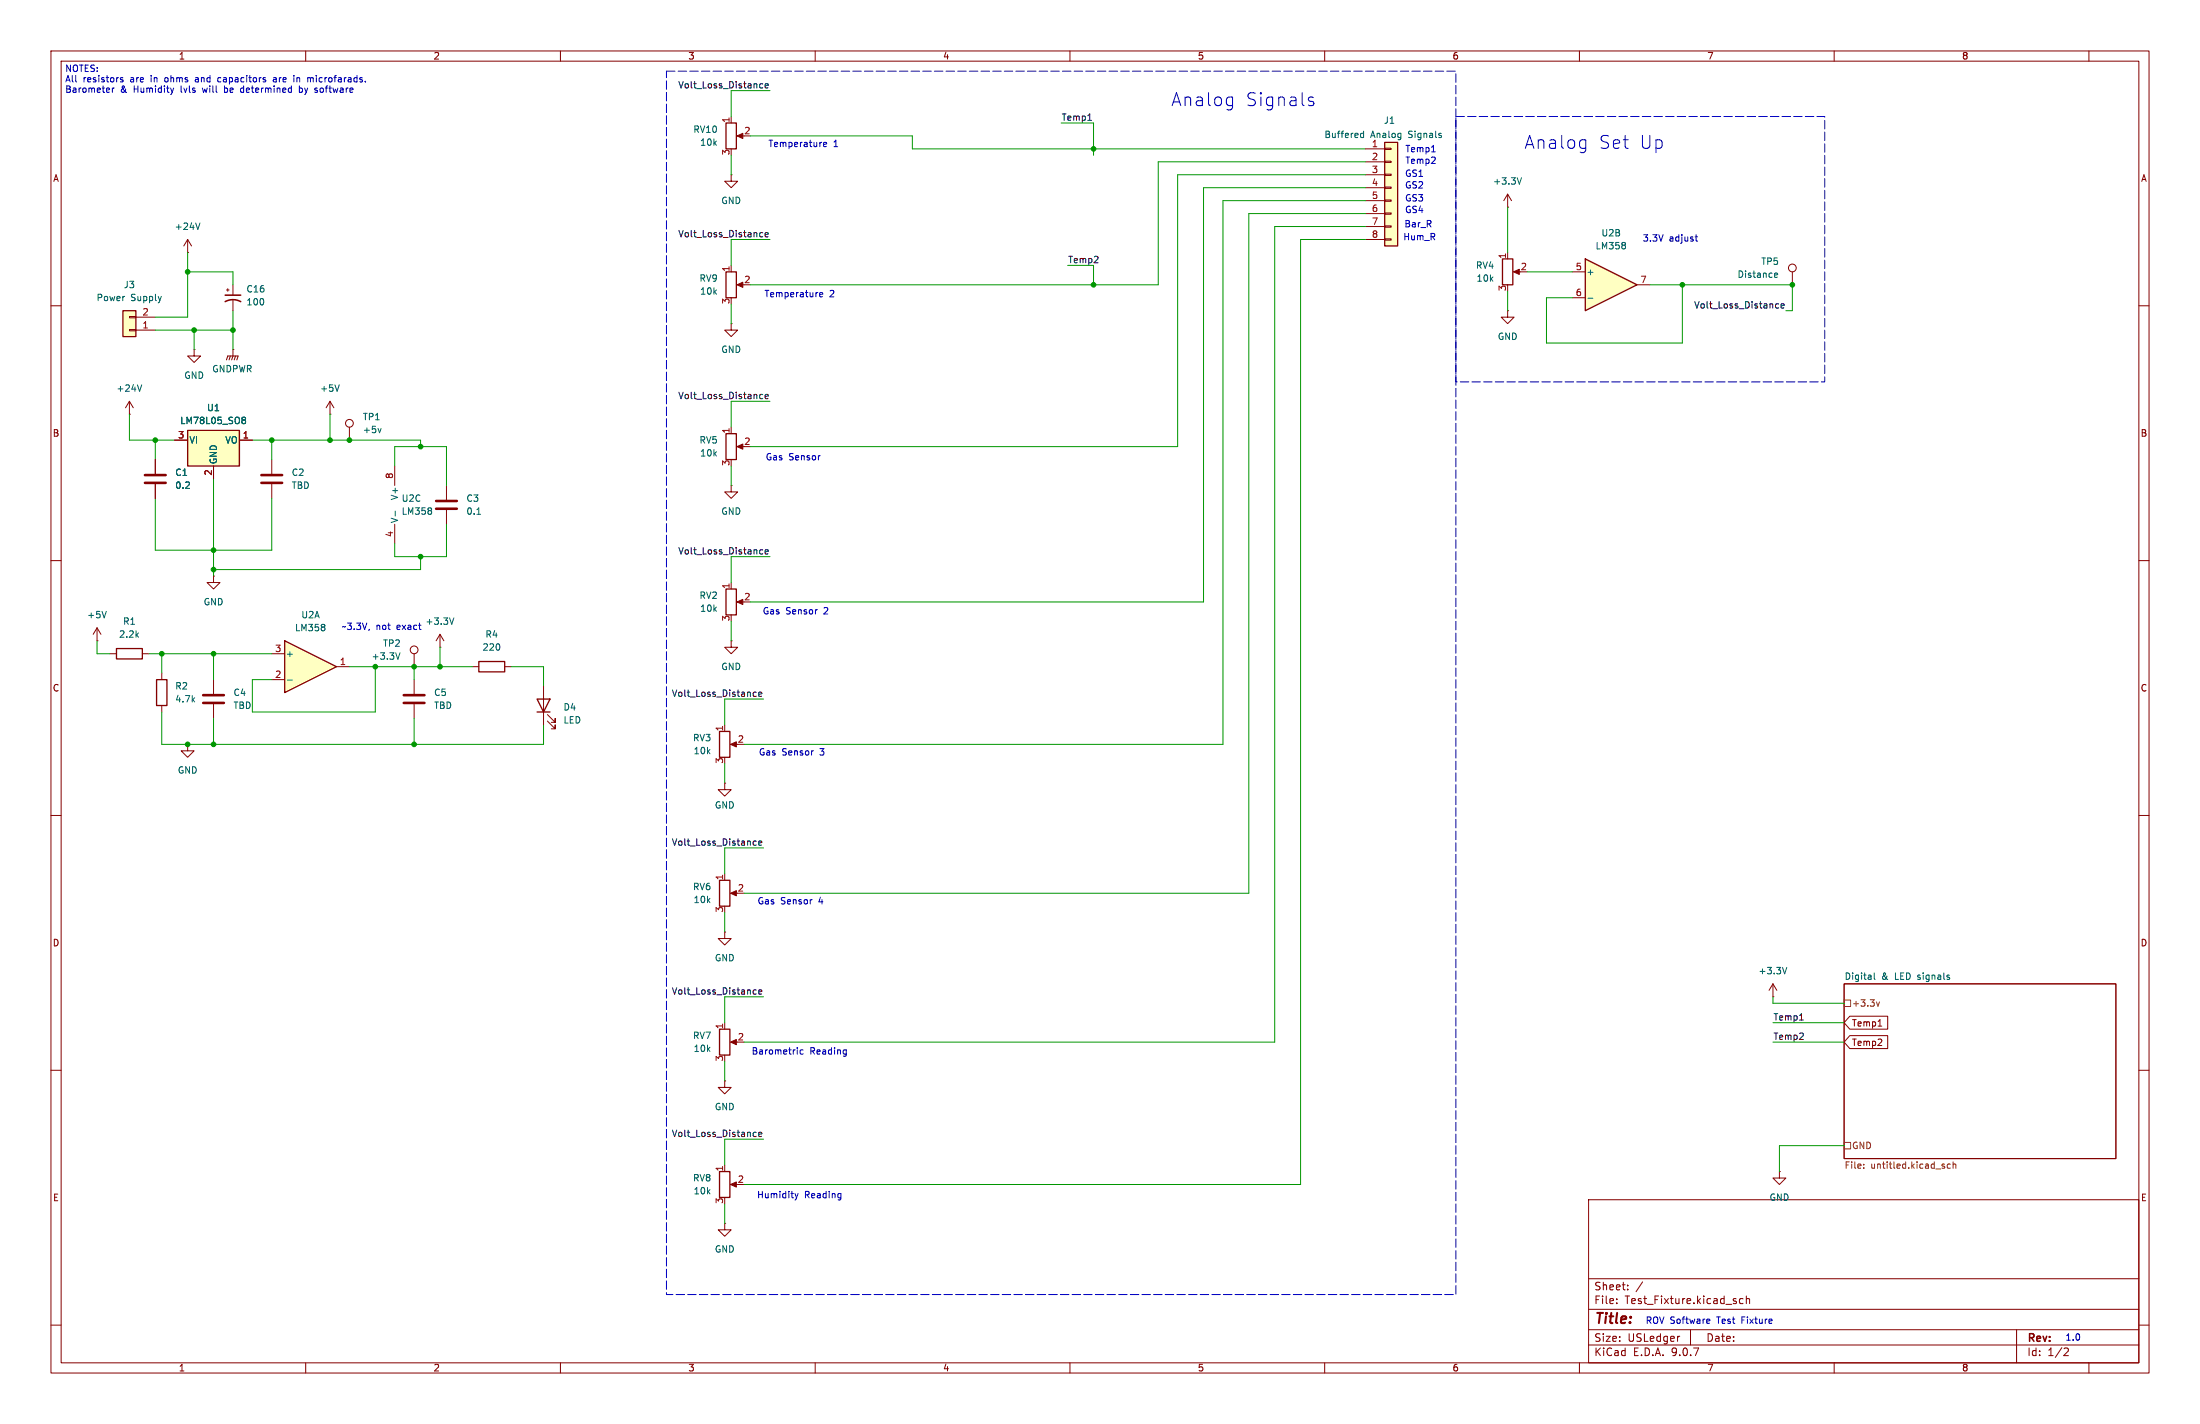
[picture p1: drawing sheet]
<svg xmlns="http://www.w3.org/2000/svg" width="432mm" height="279mm" viewBox="0 0 432 279" stroke-linecap="round" stroke-linejoin="round" font-family="sans-serif">
<g fill="none" stroke="#840000" stroke-width=".2">
<path d="M10 10h411.8v259.4h-411.8zM12 12h407.8v255.4h-407.8zM60 10v2M110 10v2M160 10v2M210 10v2M260 10v2M310 10v2M360 10v2M410 10v2M10 60h2M419.8 60h2"/>
<path d="M143.5 95.3v1.2h1.3l-1.3 1.3-1.3-1.3h1.3M143.5 95.3h.1M10 110h2M419.8 110h2M41.9 133.4v2.7M41.9 138.2v2.8M10 160h2M36.8 146.1v1.2h1.3l-1.3 1.3-1.2-1.3h1.2M36.8 146.1h.1M419.8 160h2M361.9 193h53.4v34.3h-53.4zM10 210h2"/>
<path d="M419.8 210h2M311.8 235.4h108v32h-108zM349.2 229.9v1.2h1.3l-1.3 1.3-1.2-1.3h1.2M349.2 229.9h.1M10 260h2M311.8 256.9h108M311.8 250.9h108M317.3 255.6v.2M317.3 254.9v.1M319.5 252.9v.2M319.5 252.2v.1M322.4 251.5l-1.3 1.9"/>
<path d="M342.1 254.9l-.4-.1-.3 .3 .1 .6h.6M342.8 254.9l.2-.1 .3 .1 .1 .9M342.8 254.3v1.5M419.8 260h2M60 267.4v2M110 267.4v2M160 267.4v2M210 267.4v2M260 267.4v2M310 267.4v2M311.8 263.9h108M311.8 260.9h108"/>
<path d="M329.5 262.2h.2M331.8 260.9v3M360 267.4v2M395.8 260.9v6.5M405.3 264.5l.5 .1 .2 .3-1 1.1h1M410 267.4v2"/>
</g>
<path d="M367.9 190.9v1.1l.1 .2" fill="none" stroke="#006464" stroke-width=".2"/>
<path d="M365.8 229.1v.1M365.8 228.5v.1M382.8 228.5l-.4-.1-.2 .2 .1 .6h.5M383.3 228.5h.5l.1 .7M383.3 228v1.2" fill="none" stroke="#725600" stroke-width=".2"/>
<path d="M39.9 137.9h4M39.9 136.4h4" fill="none" stroke="#840000" stroke-width=".51"/>
<path d="M311.1 50.8l10.2 5.1-10.2 5.1z" fill="#ffffc2"/>
<path d="M142.5 24.1h2v5.1h-2zM142.5 53.3h2v5.1h-2zM294.9 50.8h2v5.1h-2zM311.1 50.8l10.2 5.1-10.2 5.1zM142.5 85.1h2v5.1h-2zM142.5 115.6h2v5.1h-2zM30.7 133.4h2.1v5h-2.1zM94 129.8h5.1v2h-5.1zM105.4 137.2h2.5l-1.2 2.5zM105.4 139.7h2.5M141.2 143.5h2.1v5.1h-2.1z" fill="none" stroke="#840000" stroke-width=".25"/>
<g fill="none" stroke="#840000" stroke-width=".2">
<path d="M143.5 34.3v1.3h1.3l-1.3 1.2-1.3-1.2h1.3M143.5 34.3h.1M143.5 22.9v1.2M145 26.7h1M295.9 38.1l-.8 1.3M295.9 38.1l.8 1.3M295.9 38.1v2.5M143.5 52.1v1.2M145 55.9h1M295.9 40.6h.1M295.9 49.5v1.3M297.4 53.3h1"/>
<path d="M308.6 53.3h2.5M308.6 58.4h2.5M321.3 55.9h2.5M351.8 53.3v2.6M143.5 63.5v1.3h1.3l-1.3 1.2-1.3-1.2h1.3M143.5 63.5h.1M295.9 61v1.2h1.3l-1.3 1.3-1.3-1.3h1.3M295.9 61h.1M77.5 91.4v3.9M87.6 95.3v2.7M143.5 83.8v1.3M145 87.6h1"/>
<path d="M77.5 102.9v3.8M87.6 100.1v2.8M143.5 114.3v1.3M145 118.1h1M31.7 132.1v1.3M31.7 138.4v1.3M81.3 133.4v2.7M81.3 138.2v2.8M86.4 127h.1M86.4 124.5l-.8 1.2M86.4 124.5l.7 1.2M86.4 124.5v2.5"/>
<path d="M92.7 130.8h1.3M99.1 130.8h1.2M106.7 134.6v7.6M143.5 125.7v1.3h1.3l-1.3 1.3-1.3-1.3h1.3M143.5 125.7h.1M107.4 141.5l1.6 1.5v-.8v.8h-.8M107.4 140.2l1.6 1.5v-.7v.7h-.8M142.2 142.2v1.3M143.8 146.1h1M142.2 182.9v1.3h1.3l-1.3 1.2-1.2-1.2h1.2M142.2 182.9h.1"/>
<circle cx="351.8" cy="52.6" r=".76"/>
</g>
<path d="M298.6 34.9l-.4 1.2M311.7 58.5h.9M319 47.7v.3M319 48.2v.5M348.4 54.4h.4M348.4 53.6h.3l.2 .3-.6 .1M84.7 99.8v.3M77.6 100.3v1M84.7 100.3v.5M93.6 100.9h.7M89.1 121.2l-.4 1.3" fill="none" stroke="#006464" stroke-width=".2"/>
<g fill="#840000" stroke="#840000" stroke-width=".2">
<path d="M297.1 53.3l1.1-.5v1z"/>
<path d="M144.7 118.1l1.1-.5v1z"/>
<path d="M143.4 146.1l1.1-.6v1.1z"/>
<path d="M144.7 55.9l1.1-.5v1z"/>
<path d="M144.7 87.6l1.1-.5v1z"/>
<path d="M144.7 26.7l1.1-.5v1z"/>
</g>
<path d="M85.6 99.8h4.1M85.6 98.3h4.1M79.2 137.9h4.1M79.2 136.4h4.1" fill="none" stroke="#840000" stroke-width=".51"/>
<path d="M271.8 27.9h2.5v20.4h-2.5z" fill="#ffffc2"/>
<path d="M271.8 27.9h2.5v20.4h-2.5zM22.9 127.3h5v2h-5zM141.2 172.7h2.1v5.1h-2.1zM141.2 201.9h2.1v5.1h-2.1zM141.2 229.9h2.1v5.1h-2.1z" fill="none" stroke="#840000" stroke-width=".25"/>
<g fill="none" stroke="#840000" stroke-width=".2">
<path d="M268 29.2h3.8M268 31.8h3.8M268 34.3h3.8M268 36.8h3.8M268 39.4h3.8M271.8 29.1h1.2v.2h-1.2zM271.8 31.6h1.2v.3h-1.2zM271.8 34.2h1.2v.2h-1.2zM271.8 36.7h1.2v.3h-1.2zM271.8 39.2h1.2v.3h-1.2zM268 41.9h3.8M268 44.5h3.8"/>
<path d="M268 47h3.8M271.8 41.8h1.2v.2h-1.2zM271.8 44.3h1.2v.3h-1.2zM271.8 46.9h1.2v.2h-1.2zM53.3 90.2v2.8M53.3 95v2.8M41.9 113v1.3h1.3l-1.3 1.3-1.3-1.3h1.3M41.9 113h.1M19 125.7h.1M19 123.2l-.7 1.3M19 123.2l.8 1.3M19 123.2v2.5"/>
<path d="M21.6 128.3h1.3M27.9 128.3h1.3M81.3 128.3v2.5M142.2 153.7v1.2h1.3l-1.3 1.3-1.2-1.3h1.2M142.2 153.7h.1M142.2 171.5v1.2M143.8 175.3h1M348 195.6h.1M348 193l-.8 1.3M348 193l.7 1.3M348 193v2.6M142.2 212.1v1.3h1.3l-1.3 1.2-1.2-1.2h1.2"/>
<path d="M142.2 212.1h.1M142.2 200.7v1.2M143.8 204.5h1M142.2 228.6v1.3M143.8 232.4h1M142.2 240v1.3h1.3l-1.3 1.3-1.2-1.3h1.2M142.2 240h.1"/>
<circle cx="81.3" cy="127.5" r=".76"/>
</g>
<path d="M267 26.8l.3 .2 .3-.1M267.6 25.7v1.3M267.6 26.2l-.3-.1-.3 .3M282.9 26.6v.3M20.9 120l-.5 1.2M78.5 128.1l-.4 1.3M350.7 189.8l-.4 1.3" fill="none" stroke="#006464" stroke-width=".2"/>
<g fill="#840000" stroke="#840000" stroke-width=".2">
<path d="M143.4 232.4l1.1-.5v1z"/>
<path d="M143.4 204.5l1.1-.5v1z"/>
<path d="M143.4 175.3l1.1-.5v1z"/>
</g>
<path d="M51.3 94.7h4.1M51.3 93.2h4.1" fill="none" stroke="#840000" stroke-width=".51"/>
<path d="M55.9 125.7l10.1 5.1-10.1 5.1z" fill="#ffffc2"/>
<path d="M55.9 125.7l10.1 5.1-10.1 5.1z" fill="none" stroke="#840000" stroke-width=".25"/>
<g fill="none" stroke="#840000" stroke-width=".2">
<path d="M44.4 56.9h.6M44.7 56.6v.6M45.7 55.9v2M45.7 58.9v2.1M25.4 78.7l-.8 1.3M25.4 78.7l.8 1.3M25.4 78.7v2.6M38.1 68.6v1.3h1.3l-1.3 1.2-1.3-1.2h1.3M38.1 68.6h.1M25.4 81.3h.1M53.3 128.3h2.6M53.3 133.4h2.6"/>
<path d="M66 130.8h2.6"/>
</g>
<path d="M27.8 75.5l-.4 1.3M56.4 133.4h1M63.7 122.6v.3M63.7 123.2v.4" fill="none" stroke="#006464" stroke-width=".2"/>
<path d="M44.2 59.2a3.2 3.2 0 0 1 3 0M44.2 57.9h3" fill="none" stroke="#840000" stroke-width=".3"/>
<path d="M24.1 61h2.6v5h-2.6z" fill="#ffffc2"/>
<path d="M24.1 61h2.6v5h-2.6z" fill="none" stroke="#840000" stroke-width=".25"/>
<g fill="none" stroke="#840000" stroke-width=".2">
<path d="M25.4 64.6h1.3v.3h-1.3zM25.4 62.1h1.3v.3h-1.3zM26.7 64.8h3.8M26.7 62.2h3.8M30.5 90.2v2.8M30.5 95v2.8M68.6 83.8v2.6"/>
<circle cx="68.6" cy="83.1" r=".76"/>
</g>
<path d="M28.4 94.7h4.1M28.4 93.2h4.1" fill="none" stroke="#840000" stroke-width=".51"/>
<path d="M74.8 84.1l-.3 .8" fill="none" stroke="#006464" stroke-width=".2"/>
<path d="M36.8 84.5h10.2v6.9h-10.2z" fill="#ffffc2"/>
<path d="M36.8 84.5h10.2v6.9h-10.2z" fill="none" stroke="#840000" stroke-width=".25"/>
<g fill="none" stroke="#840000" stroke-width=".2">
<path d="M36.8 49.5h.1M36.8 47l-.7 1.3M36.8 47l.8 1.3M36.8 47v2.5M44.4 70.6l.3-.7h2l-.2 .7M45.2 69.9l-.2 .7M45.7 68.6v1.3l-.2 .7M45.7 68.6h.1M46.2 69.9l-.2 .7M64.8 78.7l-.8 1.3M64.8 78.7l.7 1.3M64.8 78.7v2.6"/>
<path d="M30.5 90.2v2.8M30.5 95v2.8M34.3 86.4h2.5M41.9 91.4v2.6M47 86.4h2.5M64.8 81.3h.1M363.1 199.4h7.4v2.5h-7.4l-1.2-1.2zM363.1 203.2h7.4v2.5h-7.4l-1.2-1.2zM368.6 201.3h.7"/>
</g>
<path d="M39.2 43.8l-.4 1.2M66.6 75.5l-.4 1.3M47.7 81.9h.3l.2 .2-.2 .3M47.7 82.4h.3M48 82.4l.2 .2v.3l-.1 .2h-.4" fill="none" stroke="#006464" stroke-width=".2"/>
<path d="M361.9 196.2h1.3v1.3h-1.3zM368.3 196.6l.3 .8 .3-.8M361.9 224.2h1.3v1.2h-1.3z" fill="none" stroke="#725600" stroke-width=".2"/>
<g fill="none" stroke="#0f0f0f" stroke-width=".2">
<path d="M149.2 17.1l.1 .2 .4-.1M149.7 16.5l-.4-.1-.1 .1M150.2 16.8l.6-.1-.1-.2-.3-.1-.2 .2v.6h.5M213.5 23.6h.7M149.2 46.4l.1 .1 .4-.1M149.7 45.7l-.4-.1-.1 .2M150.2 46.1l.6-.2-.1-.2-.3-.1-.2 .2v.6h.5M349.1 59.7l-.4-.1-.2 .1M149.2 78.1l.1 .1h.4M149.7 77.4h-.4l-.1 .1M150.2 77.8l.6-.1-.1-.3h-.3l-.2 .2v.6h.5M348.5 60.3l.2 .1h.4"/>
<path d="M349.6 60l.6-.1-.1-.2-.3-.1-.2 .2v.6h.5M149.2 108.6l.1 .1 .4-.1M149.7 107.9h-.4l-.1 .1M150.2 108.3l.6-.1-.1-.3h-.3l-.2 .1v.6h.5M147.9 136.5l.2 .1h.3M148.4 135.9l-.3-.1-.2 .1M148.9 136.2l.6-.1v-.2l-.4-.1-.2 .2 .1 .6h.5M147.9 165.7l.2 .2 .3-.1M148.4 165.1l-.3-.1-.2 .1M148.9 165.4l.6-.1v-.2l-.4-.1-.2 .2 .1 .6h.5M147.9 194.9l.2 .2 .3-.1M148.4 194.3l-.3-.1-.2 .1"/>
<path d="M148.9 194.6l.6-.1v-.2l-.4-.1-.2 .2 .1 .6h.5M353.2 200.1h.7M147.9 222.9l.2 .1 .3-.1M148.4 222.2h-.3l-.2 .1M148.9 222.6l.6-.1v-.3h-.4l-.2 .1 .1 .6h.5"/>
</g>
<g fill="none" stroke="#009600" stroke-width=".2">
<path d="M151.1 17.8h-7.6v5.1M143.5 30.5v3.8M147.3 26.7h31.8v2.5h88.9M208.3 24.1h6.3v6.4M268 36.8h-31.8v81.3h-88.9M268 34.3h-36.9v53.3h-83.8M268 31.8h-40.7v24.1h-80M268 39.4h-28v106.7h-94M36.8 53.3h8.9v2.6M36.8 49.5v12.7h-6.3M143.5 59.7v3.8M151.1 47h-7.6v5.1"/>
<path d="M209.5 52.1h5.1v3.8M268 47h-12.7v185.4h-109.3M268 44.5h-17.8v160h-104.2M268 41.9h-22.9v133.4h-99.1M295.9 40.6v8.9M295.9 57.2v3.8M299.7 53.3h8.9M323.8 55.9h28v5.1h-1.3M330.2 55.9v11.4h-26.7v-8.9h5.1M30.5 64.8h15.2M38.1 64.8v3.8M45.7 61v7.6"/>
<path d="M151.1 78.7h-7.6v5.1M25.4 81.3v5.1h8.9M30.5 86.4v3.8M30.5 97.8v10.2h22.8v-10.2M41.9 94v19M49.5 86.4h33v1.2M53.3 86.4v3.8M64.8 81.3v5.1M77.5 91.4v-3.8h10.1v7.7M143.5 91.4v3.9M82.5 109.2v2.6h-40.6M87.6 102.9v6.3h-10.1v-2.5"/>
<path d="M151.1 109.2h-7.6v5.1M19 125.7v2.6h2.6M29.2 128.3h24.1M31.7 128.3v3.8M31.7 139.7v6.4h75v-3.9M41.9 128.3v5.1M68.6 130.8h24.1M73.7 130.8v8.9h-24.2v-6.3h3.8M81.3 130.8v2.6M86.4 127v3.8M100.3 130.8h6.4v3.8M143.5 121.9v3.8"/>
<path d="M149.9 137.2h-7.7v5M41.9 141v5.1M81.3 141v5.1M142.2 149.9v3.8M142.2 179.1v3.8M149.9 166.4h-7.7v5.1M149.9 195.6h-7.7v5.1M348 195.6v1.3h13.9M142.2 208.3v3.8M348 204.5h13.9M348 200.7h13.9M142.2 236.2v3.8"/>
<path d="M149.9 223.5h-7.7v5.1M361.9 224.8h-12.7v5.1"/>
</g>
<g fill="none" stroke="#0000c2" stroke-width=".2">
<path d="M22.1 17.3v.8M22.4 17.3l-.3 .2M24.1 15.3l-.3-.1-.2 .2 .1 .2 .4 .1v.3h-.5M34.1 17.3l-.3 .8M38.5 15.2l-.1 .1M38.5 15.6l-.2 .2 .2 .3M43.2 15.2l-.3 .1-.2 .2 .1 .5 .4 .1M44.1 16.9v1.2M44.1 18.1h.1M47.3 17.3l-.1 .6 .1 .2h.4M53.7 15.3h.5M54.2 15.5l-.4 .1-.2 .2 .2 .3 .4-.1"/>
<path d="M58.3 15.2v.9M58.5 15.2l-.2 .2M58.8 17.3h.3l.2 .1M58.8 16.9v1.2M59.3 18l-.2 .1h-.3M60.8 15.2l.1 .2M60.9 15.4v.7M61.4 15.3l-.3-.1-.2 .2M62.1 17.7l.2 .2-.2 .2M62.1 17.3h.2M241.7 19l.2 .2M241.9 19v2.1l-.1 .2"/>
<path d="M256.9 19.8l.6 .1 .4 .3-.1 .4-.8 .1M256.9 19.2l.3-.2 .6 .2M161.6 28.4l.6-.2v-.2l-.4-.1-.2 .2 .1 .6h.5M241.9 20.6l-.2 .1M281 29.8h.7M311 27.4l.2 .1M311.2 27.4v2.1l-.1 .2M311.2 29l-.2 .1M160.9 57.8l.6-.1-.1-.2-.3-.1-.2 .2v.6h.5M332.7 46.5h.5M332.9 47.1l.3 .2M157.6 206h-.3l-.3 .2 .2 .6h.4"/>
<path d="M166 206h.1M166.1 206l-.1 1.1M166.1 206.8h-.1M156 234.2l.3 .8M156.3 235l-.3 .4M156.6 234.2l-.3 .8M164.9 234.2h.1M165 234.2v1.1M165 235h-.1M335.2 258.8l.3 .1 .1 .2-.6 .1M335.5 259.6l-.3 .1"/>
</g>
<path d="M130.8 14h154.9v240h-154.9zM285.7 22.9h72.4v52h-72.4z" fill="none" stroke="#0000c2" stroke-width=".2" stroke-dasharray="1.7 .6"/>
<g fill="#009600" stroke="#009600" stroke-width=".2">
<circle cx="36.8" cy="53.3" r=".46"/>
<circle cx="45.7" cy="64.8" r=".46"/>
<circle cx="53.3" cy="86.4" r=".46"/>
<circle cx="30.5" cy="86.4" r=".46"/>
<circle cx="38.1" cy="64.8" r=".46"/>
<circle cx="82.5" cy="109.2" r=".46"/>
<circle cx="73.7" cy="130.8" r=".46"/>
<circle cx="81.3" cy="130.8" r=".46"/>
<circle cx="86.4" cy="130.8" r=".46"/>
<circle cx="330.2" cy="55.9" r=".46"/>
<circle cx="351.8" cy="55.9" r=".46"/>
<circle cx="36.8" cy="146.1" r=".46"/>
<circle cx="41.9" cy="146.1" r=".46"/>
<circle cx="81.3" cy="146.1" r=".46"/>
<circle cx="41.9" cy="128.3" r=".46"/>
<circle cx="41.9" cy="111.8" r=".46"/>
<circle cx="31.7" cy="128.3" r=".46"/>
<circle cx="214.6" cy="55.9" r=".46"/>
<circle cx="214.6" cy="29.2" r=".46"/>
<circle cx="41.9" cy="108" r=".46"/>
<circle cx="64.8" cy="86.4" r=".46"/>
<circle cx="82.5" cy="87.6" r=".46"/>
<circle cx="68.6" cy="86.4" r=".46"/>
</g>
<g font-size="3.5" fill="#0000c2">
<text x="229.8" y="21.1">Analog</text>
<text x="244.4" y="21.1">Signals</text>
<text x="299.2" y="29.4">Analog</text>
<text x="313.7" y="29.4">Set</text>
<text x="321.7" y="29.4">Up</text>
</g>
<text font-size="2.8" fill="#840000" x="312.8" y="260.3">Title:</text>
<g font-size="2.1" fill="#840000">
<text x="312.8" y="256.1">File:</text>
<text x="312.8" y="253.4">Sheet:</text>
<text x="318.9" y="256.1">Test_Fixture.kicad_sch</text>
<text x="312.8" y="263.5">Size:</text>
<text x="319.5" y="263.5">USLedger</text>
<text x="334.8" y="263.5">Date:</text>
<text x="397.8" y="263.7">Rev:</text>
<text x="312.8" y="266.3">KiCad</text>
<text x="320.5" y="266.3">E.D.A.</text>
<text x="328.1" y="266.3">9.0.7</text>
<text x="397.8" y="266.3">Id:</text>
<text x="401.9" y="266.3">1/2</text>
</g>
<g font-size="1.8" fill="#840000">
<text x="35" y="11.9">1</text>
<text x="85" y="11.9">2</text>
<text x="135" y="11.9">3</text>
<text x="185" y="11.9">4</text>
<text x="235" y="11.9">5</text>
<text x="285" y="11.9">6</text>
<text x="335" y="11.9">7</text>
<text x="385" y="11.9">8</text>
<text x="10.3" y="35.9">A</text>
<text x="420.1" y="35.9">A</text>
<text x="10.3" y="85.9">B</text>
<text x="420.1" y="85.9">B</text>
<text x="10.3" y="135.9">C</text>
<text x="420.1" y="135.9">C</text>
<text x="10.3" y="185.9">D</text>
<text x="420.1" y="185.9">D</text>
<text x="363.4" y="201.6">Temp1</text>
<text x="363.4" y="205.4">Temp2</text>
<text x="10.3" y="235.9">E</text>
<text x="420.1" y="235.9">E</text>
<text x="35" y="269.3">1</text>
<text x="85" y="269.3">2</text>
<text x="135" y="269.3">3</text>
<text x="185" y="269.3">4</text>
<text x="235" y="269.3">5</text>
<text x="285" y="269.3">6</text>
<text x="335" y="269.3">7</text>
<text x="385" y="269.3">8</text>
</g>
<g font-size="1.8" fill="#0000c2">
<text x="12.7" y="14.3">NOTES:</text>
<text x="12.7" y="16.4">All</text>
<text x="16.3" y="16.4">resistors</text>
<text x="25.7" y="16.4">are</text>
<text x="29.9" y="16.4">in</text>
<text x="32.8" y="16.4">ohms</text>
<text x="39" y="16.4">and</text>
<text x="43.6" y="16.4">capacitors</text>
<text x="54.7" y="16.4">are</text>
<text x="58.9" y="16.4">in</text>
<text x="61.8" y="16.4">microfarads.</text>
<text x="12.7" y="18.4">Barometer</text>
<text x="23.6" y="18.4">&amp;</text>
<text x="26.4" y="18.4">Humidity</text>
<text x="35.7" y="18.4">lvls</text>
<text x="40.2" y="18.4">will</text>
<text x="44.7" y="18.4">be</text>
<text x="48.1" y="18.4">determined</text>
<text x="59.8" y="18.4">by</text>
<text x="63.1" y="18.4">software</text>
<text x="150.7" y="29.1">Temperature</text>
<text x="163.6" y="29.1">1</text>
<text x="275.7" y="34.9">GS1</text>
<text x="275.7" y="32.4">Temp2</text>
<text x="275.7" y="30.1">Temp1</text>
<text x="275.7" y="39.7">GS3</text>
<text x="275.7" y="37.2">GS2</text>
<text x="275.3" y="47.3">Hum_R</text>
<text x="275.6" y="44.8">Bar_R</text>
<text x="275.7" y="42">GS4</text>
<text x="322.3" y="47.6">3.3V</text>
<text x="327.6" y="47.6">adjust</text>
<text x="149.9" y="58.5">Temperature</text>
<text x="162.8" y="58.5">2</text>
<text x="150.2" y="90.5">Gas</text>
<text x="154.8" y="90.5">Sensor</text>
<text x="67" y="123.8">~3.3V,</text>
<text x="73.8" y="123.8">not</text>
<text x="78" y="123.8">exact</text>
<text x="149.6" y="120.8">Gas</text>
<text x="154.2" y="120.8">Sensor</text>
<text x="161.8" y="120.8">2</text>
<text x="148.8" y="148.4">Gas</text>
<text x="153.5" y="148.4">Sensor</text>
<text x="161" y="148.4">3</text>
<text x="148.6" y="177.7">Gas</text>
<text x="153.2" y="177.7">Sensor</text>
<text x="160.8" y="177.7">4</text>
<text x="147.4" y="207.1">Barometric</text>
<text x="158.9" y="207.1">Reading</text>
<text x="148.5" y="235.3">Humidity</text>
<text x="157.9" y="235.3">Reading</text>
<text x="322.9" y="259.9">ROV Software</text>
<text x="337.1" y="259.9">Test</text>
<text x="342.1" y="259.9">Fixture</text>
<text x="405.3" y="263.2">1.0</text>
</g>
<g font-size="1.8" fill="#0f0f0f">
<text x="133" y="17.4">Volt_Loss_Distance</text>
<text x="208.3" y="23.8">Temp1</text>
<text x="133" y="46.6">Volt_Loss_Distance</text>
<text x="209.5" y="51.7">Temp2</text>
<text x="332.4" y="60.6">Volt_Loss_Distance</text>
<text x="133" y="78.4">Volt_Loss_Distance</text>
<text x="133" y="108.9">Volt_Loss_Distance</text>
<text x="131.8" y="136.8">Volt_Loss_Distance</text>
<text x="131.8" y="166">Volt_Loss_Distance</text>
<text x="131.8" y="195.2">Volt_Loss_Distance</text>
<text x="348" y="200.3">Temp1</text>
<text x="348" y="204.1">Temp2</text>
<text x="131.8" y="223.2">Volt_Loss_Distance</text>
</g>
<g font-size="1.8" fill="#006464">
<text x="136" y="26.3">RV10</text>
<text x="137.3" y="28.8">10k</text>
<text x="259.9" y="27.3">Buffered</text>
<text x="269" y="27.3">Analog</text>
<text x="271.5" y="24.5">J1</text>
<text x="276.5" y="27.3">Signals</text>
<text x="141.5" y="40.2">GND</text>
<text x="293" y="36.4">+3.3V</text>
<text x="34.2" y="45.3">+24V</text>
<text x="314.2" y="46.6">U2B</text>
<text x="289.6" y="52.9">RV4</text>
<text x="313.1" y="49.1">LM358</text>
<text x="345.6" y="52.2">TP5</text>
<text x="18.9" y="59.3">Power</text>
<text x="24.2" y="56.7">J3</text>
<text x="25.7" y="59.3">Supply</text>
<text x="48.3" y="57.6">C16</text>
<text x="137.2" y="55.5">RV9</text>
<text x="137.3" y="58">10k</text>
<text x="289.7" y="55.5">10k</text>
<text x="311.3" y="54.2">+</text>
<text x="340.9" y="54.7">Distance</text>
<text x="48.3" y="60.1">100</text>
<text x="141.5" y="69.4">GND</text>
<text x="293.9" y="66.9">GND</text>
<text x="22.8" y="77.1">+24V</text>
<text x="36.1" y="74.5">GND</text>
<text x="41.6" y="73.3">GNDPWR</text>
<text x="62.7" y="77.1">+5V</text>
<text x="35.3" y="83.4">LM78L05_SO8</text>
<text x="40.5" y="80.9">U1</text>
<text x="71.1" y="82.7">TP1</text>
<text x="37.1" y="87.2">VI</text>
<text x="44.1" y="87.2">VO</text>
<text x="71.1" y="85.2">+5v</text>
<text x="137.2" y="87.2">RV5</text>
<text x="137.3" y="89.8">10k</text>
<text x="34.3" y="93.6">C1</text>
<text x="42.8" y="91.2" transform="rotate(-90 42.8 91.2)">GND</text>
<text x="57.2" y="93.6">C2</text>
<text x="34.3" y="96.1">0.2</text>
<text x="57.2" y="96.1">TBD</text>
<text x="78.3" y="98.2" transform="rotate(-90 78.3 98.2)">V+</text>
<text x="78.7" y="98.7">U2C</text>
<text x="78.7" y="101.2">LM358</text>
<text x="91.4" y="98.7">C3</text>
<text x="91.4" y="101.2">0.1</text>
<text x="141.5" y="101.2">GND</text>
<text x="78.3" y="102.7" transform="rotate(-90 78.3 102.7)">V-</text>
<text x="39.9" y="119">GND</text>
<text x="137.2" y="117.7">RV2</text>
<text x="17" y="121.5">+5V</text>
<text x="23.3" y="125.3">2.2k</text>
<text x="24.1" y="122.8">R1</text>
<text x="57.8" y="124.1">LM358</text>
<text x="59" y="121.5">U2A</text>
<text x="83.4" y="122.8">+3.3V</text>
<text x="95.2" y="125.3">R4</text>
<text x="137.3" y="120.2">10k</text>
<text x="56" y="129.1">+</text>
<text x="72.8" y="129.6">+3.3V</text>
<text x="75.1" y="127.1">TP2</text>
<text x="94.6" y="127.9">220</text>
<text x="141.5" y="131.7">GND</text>
<text x="34.3" y="135.5">R2</text>
<text x="45.7" y="136.8">C4</text>
<text x="85.1" y="136.8">C5</text>
<text x="34.3" y="138">4.7k</text>
<text x="45.7" y="139.3">TBD</text>
<text x="85.1" y="139.3">TBD</text>
<text x="110.5" y="139.6">D4</text>
<text x="110.5" y="142.2">LED</text>
<text x="135.9" y="145.6">RV3</text>
<text x="136" y="148.2">10k</text>
<text x="34.8" y="152">GND</text>
<text x="140.2" y="158.9">GND</text>
<text x="135.9" y="174.9">RV6</text>
<text x="136" y="177.4">10k</text>
<text x="140.2" y="188.8">GND</text>
<text x="345" y="191.4">+3.3V</text>
<text x="361.9" y="192.3">Digital</text>
<text x="369.3" y="192.3">&amp;</text>
<text x="372" y="192.3">LED signals</text>
<text x="135.9" y="204.1">RV7</text>
<text x="136" y="206.6">10k</text>
<text x="140.2" y="218">GND</text>
<text x="135.9" y="232">RV8</text>
<text x="136" y="234.5">10k</text>
<text x="347.2" y="235.8">GND</text>
<text x="140.2" y="246">GND</text>
</g>
<g font-size="1.8" fill="#a90000">
<text x="143.3" y="24.2" transform="rotate(-90 143.3 24.2)">1</text>
<text x="146" y="26.4">2</text>
<text x="269.2" y="29">1</text>
<text x="143.3" y="30.6" transform="rotate(-90 143.3 30.6)">3</text>
<text x="269.2" y="31.5">2</text>
<text x="269.2" y="34">3</text>
<text x="269.2" y="36.6">4</text>
<text x="269.2" y="39.1">5</text>
<text x="269.2" y="41.7">6</text>
<text x="269.2" y="44.2">7</text>
<text x="269.2" y="46.7">8</text>
<text x="143.3" y="53.4" transform="rotate(-90 143.3 53.4)">1</text>
<text x="295.7" y="50.9" transform="rotate(-90 295.7 50.9)">1</text>
<text x="298.4" y="53.1">2</text>
<text x="309.2" y="53.1">5</text>
<text x="143.3" y="59.8" transform="rotate(-90 143.3 59.8)">3</text>
<text x="146" y="55.6">2</text>
<text x="295.7" y="57.2" transform="rotate(-90 295.7 57.2)">3</text>
<text x="309.2" y="58.2">6</text>
<text x="321.9" y="55.6">7</text>
<text x="27.9" y="64.5">1</text>
<text x="27.9" y="62">2</text>
<text x="34.9" y="86.1">3</text>
<text x="47.6" y="86.1">1</text>
<text x="143.3" y="85.2" transform="rotate(-90 143.3 85.2)">1</text>
<text x="146" y="87.4">2</text>
<text x="41.7" y="93.4" transform="rotate(-90 41.7 93.4)">2</text>
<text x="77.2" y="94.1" transform="rotate(-90 77.2 94.1)">8</text>
<text x="143.3" y="91.5" transform="rotate(-90 143.3 91.5)">3</text>
<text x="77.2" y="105.5" transform="rotate(-90 77.2 105.5)">4</text>
<text x="143.3" y="115.6" transform="rotate(-90 143.3 115.6)">1</text>
<text x="146" y="117.9">2</text>
<text x="143.3" y="122" transform="rotate(-90 143.3 122)">3</text>
<text x="53.9" y="128">3</text>
<text x="66.6" y="130.6">1</text>
<text x="53.9" y="133.1">2</text>
<text x="142" y="143.6" transform="rotate(-90 142 143.6)">1</text>
<text x="142" y="149.9" transform="rotate(-90 142 149.9)">3</text>
<text x="144.7" y="145.8">2</text>
<text x="142" y="172.8" transform="rotate(-90 142 172.8)">1</text>
<text x="142" y="179.1" transform="rotate(-90 142 179.1)">3</text>
<text x="144.7" y="175">2</text>
<text x="142" y="202" transform="rotate(-90 142 202)">1</text>
<text x="142" y="208.4" transform="rotate(-90 142 208.4)">3</text>
<text x="144.7" y="204.2">2</text>
<text x="142" y="229.9" transform="rotate(-90 142 229.9)">1</text>
<text x="144.7" y="232.2">2</text>
<text x="142" y="236.3" transform="rotate(-90 142 236.3)">3</text>
</g>
<g font-size="1.8" fill="#725600">
<text x="363.4" y="197.7">+3.3v</text>
<text x="363.4" y="225.7">GND</text>
<text x="361.9" y="229.6">File:</text>
<text x="367.2" y="229.6">untitled.kicad_sch</text>
</g>
</svg>
